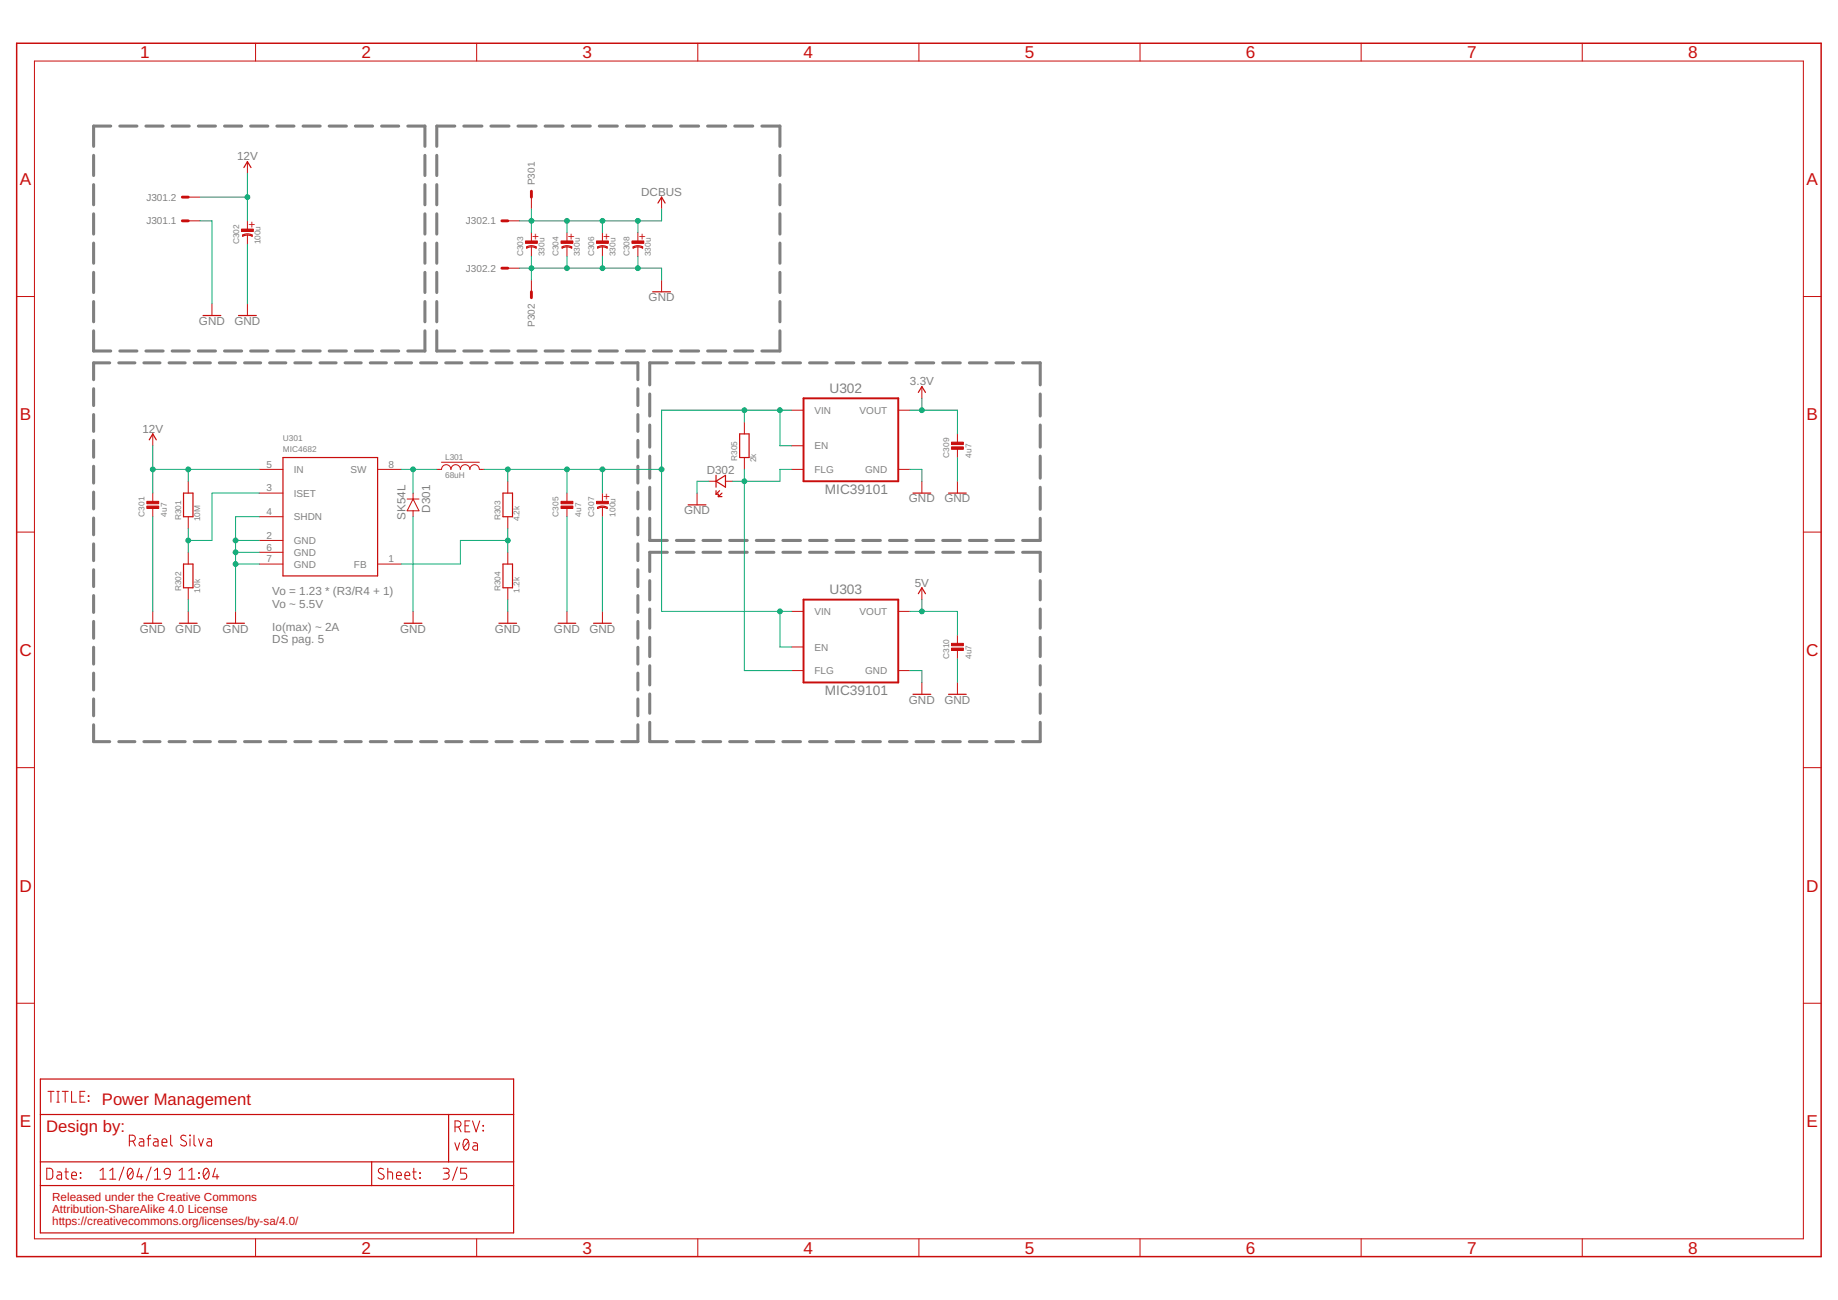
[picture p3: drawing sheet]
<svg xmlns="http://www.w3.org/2000/svg" width="420mm" height="297mm" viewBox="0 0 420 297" stroke-linecap="round" stroke-linejoin="round" font-family="sans-serif">
<g fill="none" stroke="#808080" stroke-width=".7">
<path d="M21.4 35.5v4.6M25.3 28.8h-3.9v4.6M27.4 28.8h3.9M33.4 28.8h3.9M39.3 28.8h4M45.3 28.8h4M51.3 28.8h3.9M57.3 28.8h3.9M63.3 28.8h3.9M69.3 28.8h3.9M75.2 28.8h4M81.2 28.8h4"/>
<path d="M87.2 28.8h3.9M93.2 28.8h3.9v4.6M97.1 35.5v4.6M99.8 35.5v4.6M104 28.8h-4.2v4.6M106 28.8h4.2M112.2 28.8h4.2M118.4 28.8h4.2M124.6 28.8h4.1M130.8 28.8h4.1M137 28.8h4.1M143.2 28.8h4.1"/>
<path d="M149.4 28.8h4.1M155.6 28.8h4.1M161.8 28.8h4.1M168 28.8h4.1M174.2 28.8h4.1v4.6M178.3 35.5v4.6M21.4 42.2v4.6M21.4 48.9v4.6M21.4 55.5v4.7M97.1 42.2v4.6M97.1 48.9v4.6M97.1 55.5v4.7"/>
<path d="M99.8 42.2v4.6M99.8 48.9v4.6M99.8 55.5v4.7M178.3 42.2v4.6M178.3 48.9v4.6M178.3 55.5v4.7M21.4 62.2v4.6M21.4 68.9v4.6M21.4 75.6v4.6h3.9M97.1 75.6v4.6h-3.9M97.1 62.2v4.6M97.1 68.9v4.6"/>
<path d="M99.8 75.6v4.6h4.2M99.8 62.2v4.6M99.8 68.9v4.6M178.3 62.2v4.6M178.3 68.9v4.6M178.3 75.6v4.6h-4.1M21.4 88.8v3.9M21.4 94.7v3.9M25.1 82.9h-3.7v3.9M27.2 82.9h3.6M27.4 80.2h3.9M32.9 82.9h3.7"/>
<path d="M33.4 80.2h3.9M38.7 82.9h3.6M39.3 80.2h4M44.4 82.9h3.7M45.3 80.2h4M50.1 82.9h3.7M51.3 80.2h3.9M55.9 82.9h3.7M57.3 80.2h3.9M61.6 82.9h3.7M63.3 80.2h3.9M67.4 82.9h3.7"/>
<path d="M69.3 80.2h3.9M73.2 82.9h3.6M75.2 80.2h4M78.9 82.9h3.7M81.2 80.2h4M84.6 82.9h3.7M87.2 80.2h3.9M90.4 82.9h3.7M96.1 82.9h3.7M101.9 82.9h3.7M106 80.2h4.2M107.6 82.9h3.7"/>
<path d="M112.2 80.2h4.2M113.4 82.9h3.7M118.4 80.2h4.2M119.1 82.9h3.7M124.6 80.2h4.1M124.9 82.9h3.7M130.6 82.9h3.7M130.8 80.2h4.1M136.4 82.9h3.7M137 80.2h4.1M142.1 82.9h3.7v3.9M143.2 80.2h4.1"/>
<path d="M145.8 88.8v3.9M145.8 94.7v3.9M148.5 90v5.1M148.5 97.1v5.1M149.4 80.2h4.1M152.5 82.9h-4v5M154.6 82.9h4M155.6 80.2h4.1M160.7 82.9h4M161.8 80.2h4.1M166.8 82.9h4M168 80.2h4.1"/>
<path d="M172.9 82.9h4M179 82.9h4M185.1 82.9h4M191.1 82.9h4.1M197.2 82.9h4.1M203.3 82.9h4M209.4 82.9h4M215.5 82.9h4M221.6 82.9h4M227.7 82.9h4M233.8 82.9h4v5M237.8 90v5.1"/>
<path d="M237.8 97.1v5.1M21.4 100.6v3.9M21.4 106.5v3.9M21.4 112.4v3.9M21.4 118.4v3.8M145.8 100.6v3.9M145.8 106.5v3.9M145.8 112.4v3.9M145.8 118.4v3.8M148.5 118.4v5.1h4M148.5 104.2v5.1M148.5 111.3v5.1"/>
<path d="M237.8 104.2v5.1M237.8 111.3v5.1M237.8 118.4v5.1h-4M21.4 124.3v3.8M21.4 130.2v3.8M21.4 136.1v3.8M145.8 124.3v3.8M145.8 130.2v3.8M145.8 136.1v3.8M148.5 132.7v4.4M148.5 139.1v4.5M152.5 126.2h-4v4.4"/>
<path d="M154.6 123.5h4M154.6 126.2h4M160.7 123.5h4M160.7 126.2h4M166.8 123.5h4M166.8 126.2h4M172.9 123.5h4M172.9 126.2h4M179 123.5h4M179 126.2h4M185.1 123.5h4M185.1 126.2h4"/>
<path d="M191.1 123.5h4.1M191.1 126.2h4.1M197.2 123.5h4.1M197.2 126.2h4.1M203.3 123.5h4M203.3 126.2h4M209.4 123.5h4M209.4 126.2h4M215.5 123.5h4M215.5 126.2h4M221.6 123.5h4M221.6 126.2h4"/>
<path d="M227.7 123.5h4M227.7 126.2h4M233.8 126.2h4v4.4M237.8 132.7v4.4M237.8 139.1v4.5M21.4 142v3.8M21.4 147.9v3.8M21.4 153.8v3.8M21.4 159.7v3.9M145.8 142v3.8M145.8 147.9v3.8M145.8 153.8v3.8"/>
<path d="M145.8 159.7v3.9M148.5 145.6v4.4M148.5 152.1v4.4M148.5 158.6v4.4M237.8 145.6v4.4M237.8 152.1v4.4M237.8 158.6v4.4M21.4 165.6v3.9h3.7M27.2 169.5h3.6M32.9 169.5h3.7M38.7 169.5h3.6M44.4 169.5h3.7"/>
<path d="M50.1 169.5h3.7M55.9 169.5h3.7M61.6 169.5h3.7M67.4 169.5h3.7M73.2 169.5h3.6M78.9 169.5h3.7M84.6 169.5h3.7M90.4 169.5h3.7M96.1 169.5h3.7M101.9 169.5h3.7M107.6 169.5h3.7M113.4 169.5h3.7"/>
<path d="M119.1 169.5h3.7M124.9 169.5h3.7M130.6 169.5h3.7M136.4 169.5h3.7M145.8 165.6v3.9h-3.7M148.5 165v4.5h4M154.6 169.5h4M160.7 169.5h4M166.8 169.5h4M172.9 169.5h4M179 169.5h4M185.1 169.5h4"/>
<path d="M191.1 169.5h4.1M197.2 169.5h4.1M203.3 169.5h4M209.4 169.5h4M215.5 169.5h4M221.6 169.5h4M227.7 169.5h4M237.8 165v4.5h-4"/>
</g>
<path d="M3.8 9.9h412.5v277.2h-412.5z" fill="none" stroke="#c90d0c" stroke-width=".34"/>
<g fill="none" stroke="#c90d0c" stroke-width=".23">
<path d="M7.9 13.9h404.3v269.2h-404.3zM58.4 9.9v4M109 9.9v4M159.5 9.9v4M210.1 9.9v4M260.6 9.9v4M311.1 9.9v4M361.7 9.9v4M56.6 36.9v2.7M43 50.5h2.7M43 45h2.7M56.6 50.5v2.1"/>
<path d="M56.6 53.7v2.2M116.1 50.5h2.7M121.5 45v2.8M121.5 53.1v2.2M121.5 56.4v2.2M129.6 53.1v2.2M129.6 56.4v2.2M137.7 53.1v2.2M137.7 56.4v2.2M145.8 53.1v2.2M145.8 56.4v2.2M151.2 45v2.8"/>
<path d="M3.8 67.8h4.1M48.5 69.4v2.7M56.6 69.4v2.7M116.1 61.3h2.7M121.5 64v2.7M151.2 64v2.7M412.2 67.8h4.1M34.9 99.1v2.8M170.2 96.4v2.7M181 93.7h2.7M205.3 93.7h2.7M210.7 88.3v2.7"/>
<path d="M218.9 99.1v2.2M34.9 112.7v2.1M34.9 115.9v2.2M43 110v2.7M43 118.1v2.7M59.3 107.3h5.4M59.3 112.7h5.4M59.3 118.1h5.4M86.3 107.3h5.4M93.1 114h2.7M94.4 114l1.4 2.7h-2.7zM94.4 112.7v1.3"/>
<path d="M94.4 116.7v1.4M99.8 107.3h1.1a1.08 1.08 0 0 1 1.1-1.1 1.08 1.08 0 0 1 1.1 1.1 1.08 1.08 0 0 1 1.1-1.1 1.08 1.08 0 0 1 1 1.1 1.09 1.09 0 0 1 1.1-1.1 1.09 1.09 0 0 1 1.1 1.1 1.08 1.08 0 0 1 1.1-1.1 1.08 1.08 0 0 1 1.1 1.1h1.1M100.9 105.6h8.7M116.1 110v2.7M116.1 118.1v2.7M129.6 112.7v2.1M129.6 115.9v2.2M137.7 112.7v2.1M137.7 115.9v2.2M159.3 112.7v2.7M162.1 110h1.6M165.8 110h1.7"/>
<path d="M170.2 104.5v2.8M181 101.9h2.7M181 107.3h2.7M205.3 107.3h2.7M210.7 110v2.7M218.9 102.4v2.1M218.9 110v2.7M3.8 121.6h4.1M34.9 139.7v2.7M43 126.2v2.7M43 134.3v2.7M43 139.7v2.7"/>
<path d="M53.8 139.7v2.7M59.3 123.5h5.4M59.3 126.2h5.4M59.3 128.9h5.4M86.3 128.9h5.4M94.4 139.7v2.7M116.1 126.2v2.7M116.1 134.3v2.7M116.1 139.7v2.7M129.6 139.7v2.7M137.7 139.7v2.7M181 139.7h2.7"/>
<path d="M205.3 139.7h2.7M210.7 134.3v2.7M412.2 121.6h4.1M181 147.8h2.7M181 153.2h2.7M205.3 153.2h2.7M210.7 155.9v2.7M218.9 145.1v2.2M218.9 148.4v2.1M218.9 155.9v2.7M3.8 175.4h4.1M412.2 175.4h4.1"/>
<path d="M3.8 229.2h4.1M412.2 229.2h4.1M11 249.4h1.3M11.6 249.4v2.4M13 249.4h.5M13 251.8h.5M13.3 249.4v2.4M14.2 249.4h1.4M14.9 249.4v2.4M16.4 249.4v2.4h1.1M18.3 250.5h.8M19.4 249.4h-1.1v2.4h1.1"/>
<path d="M20.2 250.4l.1 .1zM20.2 251.5l.1 .2zM34.5 259.4l-.5 .1-.1 .3v2.1M39 259.4v2.1l.4 .4M42.5 259.6a.62 .62 0 0 0-.9-.1 .62 .62 0 0 0 0 .9l.8 .4a.64 .64 0 0 1 0 1 .64 .64 0 0 1-1-.1l-.1-.2M43.4 259.4l.1 .1zM44.3 259.4v2.1l.5 .4M104 257.5a1.19 1.19 0 0 0 1.3-.3l.1-.4-.1-.4a1.19 1.19 0 0 0-1.3-.3v2.5M104.8 257.5l.6 1.1M106.3 257.2h.8M107.4 256.1h-1.1v2.5h1.1M108 256.1l.8 2.5 .9-2.5"/>
<path d="M110.4 257.2l.1 .1zM110.4 258.3l.1 .1zM10.7 266.9l.9 .1 .3 .2 .2 .4-.2 1.6a1.21 1.21 0 0 1-1.2 .2zM13.1 267.8h.7l.3 .4v1.2h-.6a.49 .49 0 0 1-.5-.5 .49 .49 0 0 1 .5-.4h.6M14.8 267.8h.8M15.1 266.9v2.3l.5 .2M16.4 268.6h1.1a.58 .58 0 0 0-.4-.8 .58 .58 0 0 0-.7 .5l.1 1 1 .1M18.4 268l.1 .1zM18.4 269.1l.1 .1zM22.9 269.4h1.3M22.9 267.5l.7-.6v2.5M25.1 269.4h1.4"/>
<path d="M25.1 267.5l.7-.6v2.5M28.3 266.7l-1.1 3M29.4 267.1a.67 .67 0 0 1 .8 0 .67 .67 0 0 1 .2 .8 1.04 1.04 0 0 1-.8 1.5 1.78 1.78 0 0 1-.2-2.3zM29.6 260.8a1.19 1.19 0 0 0 1.2-.3l.1-.4-.2-.6-1.1-.1v2.5M30.3 267.5l-1.1 1.4M30.4 260.8l.5 1.1M31.9 266.9l-.6 2h1.4M31.9 260.2h.7l.3 .4v1.3h-.6a.49 .49 0 0 1-.5-.5 .49 .49 0 0 1 .5-.5h.6M32.3 268.3v1.1M33.6 260.2h.9M34.5 266.7l-1.1 3M35.2 260.2h.7l.2 .3v1.4h-.6a.49 .49 0 0 1-.5-.5 .49 .49 0 0 1 .5-.5h.6"/>
<path d="M35.3 269.4h1.4M35.3 267.5l.7-.6v2.5M37 261h1.1a.58 .58 0 0 0-.3-.8 .58 .58 0 0 0-.8 .6l.1 .9 1 .2M37.7 267.2a.7 .7 0 0 1 .7-.2 .7 .7 0 0 1 .5 .6v.7h-.8a.68 .68 0 0 1-.4-1.1zM38.9 268.3l-.3 .8-.8 .3M40.9 269.4h1.4M40.9 267.5l.7-.6v2.5M43.2 269.4h1.4M43.2 267.5l.7-.6v2.5M43.4 260.2v1.7M45.4 260.2l.6 1.7 .5-1.7M45.4 269.1l.2 .1z"/>
<path d="M45.4 268l.2 .1zM46.7 267.1a.57 .57 0 0 1 .7-.1 .57 .57 0 0 1 .3 .6 1.43 1.43 0 0 1-.6 1.8 1.52 1.52 0 0 1-.4-2.3zM47.4 260.2h.7l.3 .4v1.3h-.7a.49 .49 0 0 1-.4-.5 .49 .49 0 0 1 .4-.5h.7M47.7 267.5l-1.1 1.4M49.2 266.9l-.6 2h1.4M49.6 268.3v1.1M87.7 267.1a.62 .62 0 0 0-1-.1 .62 .62 0 0 0 .1 1l.7 .4a.64 .64 0 0 1 .1 1 .64 .64 0 0 1-1-.2l-.2-.1M88.6 267.8l1 .1 .1 1.5M88.6 266.9v2.5M90.6 268.6h1.1a.58 .58 0 0 0-.3-.8 .58 .58 0 0 0-.8 .5l.2 1 .9 .1M92.6 268.6h1.1a.58 .58 0 0 0-.4-.8 .58 .58 0 0 0-.7 .5l.1 1 1 .1M94.3 267.8h.8"/>
<path d="M94.6 266.9v2.1l.1 .3 .4 .1M95.9 269.1l.2 .1zM95.9 268l.2 .1zM101.3 266.9h.8a.56 .56 0 0 1 .6 .6 .56 .56 0 0 1-.6 .6h-.5M102 268.1a.69 .69 0 0 1 .7 .6 .69 .69 0 0 1-.7 .7h-.7M104 261.1l.5 1.7 .6-1.7M104.5 266.7l-1.1 3M106.1 260.5a.58 .58 0 0 1 .7-.2 .58 .58 0 0 1 .3 .6 1.43 1.43 0 0 1-.6 1.9 1.54 1.54 0 0 1-.4-2.3zM106.7 266.9h-1.4v1.2h.8a.7 .7 0 0 1 .6 .6 .7 .7 0 0 1-.6 .7h-.8M107.1 260.8l-1.1 1.4M108.2 261.1l.7 .1 .3 .3v1.3h-.7a.49 .49 0 0 1-.5-.5 .49 .49 0 0 1 .5-.5h.7M58.4 283.1v4"/>
<path d="M109 283.1v4M159.5 283.1v4M210.1 283.1v4M260.6 283.1v4M311.1 283.1v4M361.7 283.1v4"/>
</g>
<g fill="none" stroke="#c90d0c" stroke-width=".28">
<path d="M55.8 38.3l.8-1.4 .8 1.4M55.5 53.7l.7-.2h.7l.7 .2v.3l-1-.3-1.1 .3zM120.4 56.4l.7-.2h.8l.7 .2v.3l-1.1-.3-1.1 .3zM128.5 56.4l.7-.2h.8l.7 .2v.3l-1.1-.3-1.1 .3zM136.6 56.4l.7-.2h.8l.7 .2v.3l-1.1-.3-1.1 .3zM144.7 56.4l.8-.2h.7l.7 .2v.3l-1.1-.3-1.1 .3zM150.4 46.4l.8-1.4 .8 1.4M46.4 72.1h4.1M54.5 72.1h4.1M149.2 66.7h4.1M169.1 99.1h2.1v5.4h-2.1zM209.9 89.7l.8-1.4 .9 1.4"/>
<path d="M34.1 100.5l.8-1.4 .8 1.4M42 112.7h2.1v5.4h-2.1zM64.7 104.5h21.6v27.1h-21.6zM115 112.7h2.2v5.4h-2.2zM136.6 115.9l.7-.2h.8l.7 .2v.3l-1.1-.3-1.1 .3zM157.3 115.4h4.1M163.7 108.6v2.7M163.7 112.1v.8M163.7 110l2.1-1.4v2.7zM163.7 112.9h.5v.6M164.2 113.5h.8M164.5 112.1l-.8 .8"/>
<path d="M165 112.7l-.8 .8M208.7 112.7h4.1M216.8 112.7h4.1M42 128.9h2.1v5.4h-2.1zM115 128.9h2.2v5.4h-2.2zM209.9 135.7l.8-1.4 .9 1.4M32.9 142.4h4.1M41 142.4h4.1M51.8 142.4h4.1M92.4 142.4h4.1M114 142.4h4.1M127.6 142.4h4"/>
<path d="M135.7 142.4h4M208.7 158.6h4.1M216.8 158.6h4.1M9.2 254.7h108.2M9.2 246.5h108.2v35.2h-108.2zM102.6 254.7v10.8M9.2 270.9h108.2M9.2 265.5h108.2M85 265.5v5.4"/>
</g>
<path d="M183.7 91h21.6v19h-21.6zM183.7 137h21.6v18.9h-21.6z" fill="none" stroke="#c90d0c" stroke-width=".44"/>
<g fill="#c90d0c" stroke="#c90d0c" stroke-width=".23">
<path d="M128.2 115.6h2.8v.6h-2.8z"/>
<path d="M128.2 114.6h2.8v.5h-2.8z"/>
<path d="M217.5 102.1h2.7v.6h-2.7z"/>
<path d="M217.5 101h2.7v.6h-2.7z"/>
<path d="M217.5 148.1h2.7v.5h-2.7z"/>
<path d="M217.5 147h2.7v.6h-2.7z"/>
<path d="M136.4 114.6h2.7v.5h-2.7z"/>
<path d="M33.6 115.6h2.7v.6h-2.7z"/>
<path d="M33.6 114.6h2.7v.5h-2.7z"/>
<path d="M55.2 52.3h2.7v.6h-2.7z"/>
<path d="M120.1 55.1h2.7v.5h-2.7z"/>
<path d="M128.2 55.1h2.8v.5h-2.8z"/>
<path d="M136.4 55.1h2.7v.5h-2.7z"/>
<path d="M144.5 55.1h2.7v.5h-2.7z"/>
</g>
<path d="M41.7 50.5h1.3M41.7 45h1.3M114.7 50.5h1.4M121.5 43.7v1.3M114.7 61.3h1.4M121.5 66.7v1.3" fill="none" stroke="#c90d0c" stroke-width=".66"/>
<g fill="none" stroke="#0dab76" stroke-width=".23">
<path d="M56.6 39.6v10.9M45.7 50.5h2.8v18.9M45.7 45h10.9M56.6 55.9v13.5M121.5 47.8v5.3M121.5 58.6v5.4M129.6 50.5v2.6M129.6 58.6v2.7M137.7 50.5v2.6M137.7 58.6v2.7M145.8 50.5v2.6M145.8 58.6v2.7"/>
<path d="M151.2 47.8v2.7h-32.4M118.8 61.3h32.4v2.7M170.2 93.7v2.7M178.3 93.7v8.2h2.7M181 93.7h-29.8v46h29.8M208 93.7h10.9v5.4M210.7 91v2.7M34.9 101.9v10.8M34.9 118.1v21.6M34.9 107.3h24.4M43 107.3v2.7M59.3 118.1h-5.5v21.6"/>
<path d="M59.3 112.7h-10.8v10.8h-5.5M91.7 107.3h8.1M94.4 107.3v5.4M94.4 118.1v21.6M110.7 107.3h40.5M116.1 107.3v2.7M129.6 107.3v5.4M129.6 118.1v21.6M137.7 107.3v5.4M137.7 118.1v21.6M162.1 110h-2.8v2.7M170.2 107.3v45.9h10.8"/>
<path d="M181 107.3h-2.7v2.7h-10.8M208 107.3h2.7v2.7M218.9 104.5v5.5M43 120.8v5.4M43 137v2.7M53.8 123.5h5.5M53.8 128.9h5.5M53.8 126.2h5.5M116.1 123.5h-10.9v5.4h-13.5M116.1 120.8v5.4M116.1 137v2.7M178.3 139.7v8.1h2.7"/>
<path d="M208 139.7h10.9v5.4M210.7 137v2.7M208 153.2h2.7v2.7M218.9 150.5v5.4"/>
</g>
<g fill="#0dab76" stroke="#0dab76" stroke-width=".23">
<circle cx="53.8" cy="128.9" r=".55"/>
<circle cx="53.8" cy="126.2" r=".55"/>
<circle cx="53.8" cy="123.5" r=".55"/>
<circle cx="121.5" cy="61.3" r=".55"/>
<circle cx="129.6" cy="61.3" r=".55"/>
<circle cx="137.7" cy="61.3" r=".55"/>
<circle cx="145.8" cy="61.3" r=".55"/>
<circle cx="94.4" cy="107.3" r=".55"/>
<circle cx="116.1" cy="123.5" r=".55"/>
<circle cx="43" cy="123.5" r=".55"/>
<circle cx="210.7" cy="93.7" r=".55"/>
<circle cx="210.7" cy="139.7" r=".55"/>
<circle cx="43" cy="107.3" r=".55"/>
<circle cx="34.9" cy="107.3" r=".55"/>
<circle cx="56.6" cy="45" r=".55"/>
<circle cx="178.3" cy="93.7" r=".55"/>
<circle cx="116.1" cy="107.3" r=".55"/>
<circle cx="129.6" cy="107.3" r=".55"/>
<circle cx="137.7" cy="107.3" r=".55"/>
<circle cx="178.3" cy="139.7" r=".55"/>
<circle cx="151.2" cy="107.3" r=".55"/>
<circle cx="170.2" cy="93.7" r=".55"/>
<circle cx="121.5" cy="50.5" r=".55"/>
<circle cx="129.6" cy="50.5" r=".55"/>
<circle cx="137.7" cy="50.5" r=".55"/>
<circle cx="145.8" cy="50.5" r=".55"/>
<circle cx="170.2" cy="110" r=".55"/>
</g>
<g font-size="3.9" fill="#c90d0c">
<text x="32.1" y="13.3">1</text>
<text x="82.6" y="13.3">2</text>
<text x="133.2" y="13.3">3</text>
<text x="183.7" y="13.3">4</text>
<text x="234.3" y="13.3">5</text>
<text x="284.8" y="13.3">6</text>
<text x="335.4" y="13.3">7</text>
<text x="385.9" y="13.3">8</text>
<text x="4.6" y="42.2">A</text>
<text x="413" y="42.2">A</text>
<text x="4.6" y="96.1">B</text>
<text x="413" y="96.1">B</text>
<text x="4.4" y="149.9">C</text>
<text x="412.9" y="149.9">C</text>
<text x="4.4" y="203.7">D</text>
<text x="412.9" y="203.7">D</text>
<text x="4.6" y="257.5">E</text>
<text x="413" y="257.5">E</text>
<text x="32.1" y="286.5">1</text>
<text x="82.6" y="286.5">2</text>
<text x="133.2" y="286.5">3</text>
<text x="183.7" y="286.5">4</text>
<text x="234.3" y="286.5">5</text>
<text x="284.8" y="286.5">6</text>
<text x="335.4" y="286.5">7</text>
<text x="385.9" y="286.5">8</text>
</g>
<g font-size="3.8" fill="#c90d0c">
<text x="23.3" y="252.5">Power Management</text>
<text x="10.6" y="258.7">Design by:</text>
</g>
<g font-size="3.1" fill="#808080">
<text x="189.6" y="89.7">U302</text>
<text x="188.6" y="112.8">MIC39101</text>
<text x="189.6" y="135.7">U303</text>
<text x="188.6" y="158.8">MIC39101</text>
</g>
<g font-size="2.7" fill="#808080">
<text x="54.2" y="36.7">12V</text>
<text x="146.6" y="44.8">DCBUS</text>
<text x="148.3" y="68.8">GND</text>
<text x="45.5" y="74.2">GND</text>
<text x="53.6" y="74.2">GND</text>
<text x="208" y="88">3.3V</text>
<text x="32.6" y="98.9">12V</text>
<text x="161.6" y="108.2">D302</text>
<text x="92.7" y="118.8" transform="rotate(-90 92.7 118.8)">SK54L</text>
<text x="98.3" y="117.1" transform="rotate(-90 98.3 117.1)">D301</text>
<text x="156.4" y="117.5">GND</text>
<text x="207.8" y="114.8">GND</text>
<text x="215.9" y="114.8">GND</text>
<text x="62.2" y="136.1">Vo = 1.23 * (R3/R4 + 1)</text>
<text x="209.1" y="134">5V</text>
<text x="62.2" y="138.9">Vo ~ 5.5V</text>
<text x="32" y="144.6">GND</text>
<text x="40.1" y="144.6">GND</text>
<text x="50.9" y="144.6">GND</text>
<text x="62.2" y="144.2">Io(max) ~ 2A</text>
<text x="62.2" y="147">DS pag. 5</text>
<text x="91.5" y="144.6">GND</text>
<text x="113.1" y="144.6">GND</text>
<text x="126.6" y="144.6">GND</text>
<text x="134.7" y="144.6">GND</text>
<text x="207.8" y="160.8">GND</text>
<text x="215.9" y="160.8">GND</text>
</g>
<g font-size="2.7" fill="#c90d0c">
<text x="58.4" y="52" transform="rotate(-90 58.4 52)">+</text>
<text x="123.4" y="54.7" transform="rotate(-90 123.4 54.7)">+</text>
<text x="131.5" y="54.7" transform="rotate(-90 131.5 54.7)">+</text>
<text x="139.6" y="54.7" transform="rotate(-90 139.6 54.7)">+</text>
<text x="147.7" y="54.7" transform="rotate(-90 147.7 54.7)">+</text>
<text x="139.6" y="114.2" transform="rotate(-90 139.6 114.2)">+</text>
<text x="11.9" y="274.4">Released under the Creative Commons</text>
<text x="11.9" y="279.8">https://creativecommons.org/licenses/by-sa/4.0/</text>
<text x="11.9" y="277.1">Attribution-ShareAlike 4.0 License</text>
</g>
<g font-size="2.3" fill="#808080">
<text x="33.5" y="45.9">J301.2</text>
<text x="122.3" y="42.3" transform="rotate(-90 122.3 42.3)">P301</text>
<text x="33.5" y="51.3">J301.1</text>
<text x="106.5" y="51.3">J302.1</text>
<text x="106.5" y="62.1">J302.2</text>
<text x="122.3" y="74.7" transform="rotate(-90 122.3 74.7)">P302</text>
<text x="186.2" y="94.5">VIN</text>
<text x="196.5" y="94.5">VOUT</text>
<text x="60.9" y="106.9">5</text>
<text x="88.8" y="106.9">8</text>
<text x="186.2" y="102.7">EN</text>
<text x="60.9" y="112.3">3</text>
<text x="67.2" y="113.5">ISET</text>
<text x="67.2" y="108.1">IN</text>
<text x="80.1" y="108.1">SW</text>
<text x="186.2" y="108.1">FLG</text>
<text x="197.8" y="108.1">GND</text>
<text x="60.9" y="117.7">4</text>
<text x="67.2" y="118.9">SHDN</text>
<text x="60.9" y="123.1">2</text>
<text x="60.9" y="125.8">6</text>
<text x="67.2" y="124.3">GND</text>
<text x="60.9" y="128.5">7</text>
<text x="67.2" y="127">GND</text>
<text x="67.2" y="129.7">GND</text>
<text x="80.9" y="129.7">FB</text>
<text x="88.8" y="128.5">1</text>
<text x="186.2" y="140.5">VIN</text>
<text x="196.5" y="140.5">VOUT</text>
<text x="186.2" y="148.6">EN</text>
<text x="186.2" y="154">FLG</text>
<text x="197.8" y="154.1">GND</text>
</g>
<g font-size="1.9" fill="#808080">
<text x="54.7" y="55.9" transform="rotate(-90 54.7 55.9)">C302</text>
<text x="59.5" y="55.9" transform="rotate(-90 59.5 55.9)">100u</text>
<text x="119.6" y="58.6" transform="rotate(-90 119.6 58.6)">C303</text>
<text x="124.5" y="58.6" transform="rotate(-90 124.5 58.6)">330u</text>
<text x="127.7" y="58.6" transform="rotate(-90 127.7 58.6)">C304</text>
<text x="132.6" y="58.6" transform="rotate(-90 132.6 58.6)">330u</text>
<text x="135.8" y="58.6" transform="rotate(-90 135.8 58.6)">C306</text>
<text x="140.7" y="58.6" transform="rotate(-90 140.7 58.6)">330u</text>
<text x="143.9" y="58.6" transform="rotate(-90 143.9 58.6)">C308</text>
<text x="148.8" y="58.6" transform="rotate(-90 148.8 58.6)">330u</text>
<text x="64.7" y="100.8">U301</text>
<text x="64.7" y="103.2">MIC4682</text>
<text x="101.7" y="105.1">L301</text>
<text x="168.5" y="105.4" transform="rotate(-90 168.5 105.4)">R305</text>
<text x="172.9" y="105.6" transform="rotate(-90 172.9 105.6)">2k</text>
<text x="217" y="104.5" transform="rotate(-90 217 104.5)">C309</text>
<text x="222.1" y="104.5" transform="rotate(-90 222.1 104.5)">4u7</text>
<text x="101.7" y="109.1">68uH</text>
<text x="33" y="118.1" transform="rotate(-90 33 118.1)">C301</text>
<text x="38.2" y="118.1" transform="rotate(-90 38.2 118.1)">4u7</text>
<text x="41.4" y="118.9" transform="rotate(-90 41.4 118.9)">R301</text>
<text x="45.7" y="119.2" transform="rotate(-90 45.7 119.2)">10M</text>
<text x="114.4" y="118.9" transform="rotate(-90 114.4 118.9)">R303</text>
<text x="118.8" y="119.2" transform="rotate(-90 118.8 119.2)">4.2k</text>
<text x="127.7" y="118.1" transform="rotate(-90 127.7 118.1)">C305</text>
<text x="132.8" y="118.1" transform="rotate(-90 132.8 118.1)">4u7</text>
<text x="135.8" y="118.1" transform="rotate(-90 135.8 118.1)">C307</text>
<text x="140.7" y="118.1" transform="rotate(-90 140.7 118.1)">100u</text>
<text x="41.4" y="135.1" transform="rotate(-90 41.4 135.1)">R302</text>
<text x="45.7" y="135.4" transform="rotate(-90 45.7 135.4)">10k</text>
<text x="114.4" y="135.1" transform="rotate(-90 114.4 135.1)">R304</text>
<text x="118.8" y="135.4" transform="rotate(-90 118.8 135.4)">1.2k</text>
<text x="217" y="150.5" transform="rotate(-90 217 150.5)">C310</text>
<text x="222.1" y="150.5" transform="rotate(-90 222.1 150.5)">4u7</text>
</g>
</svg>
